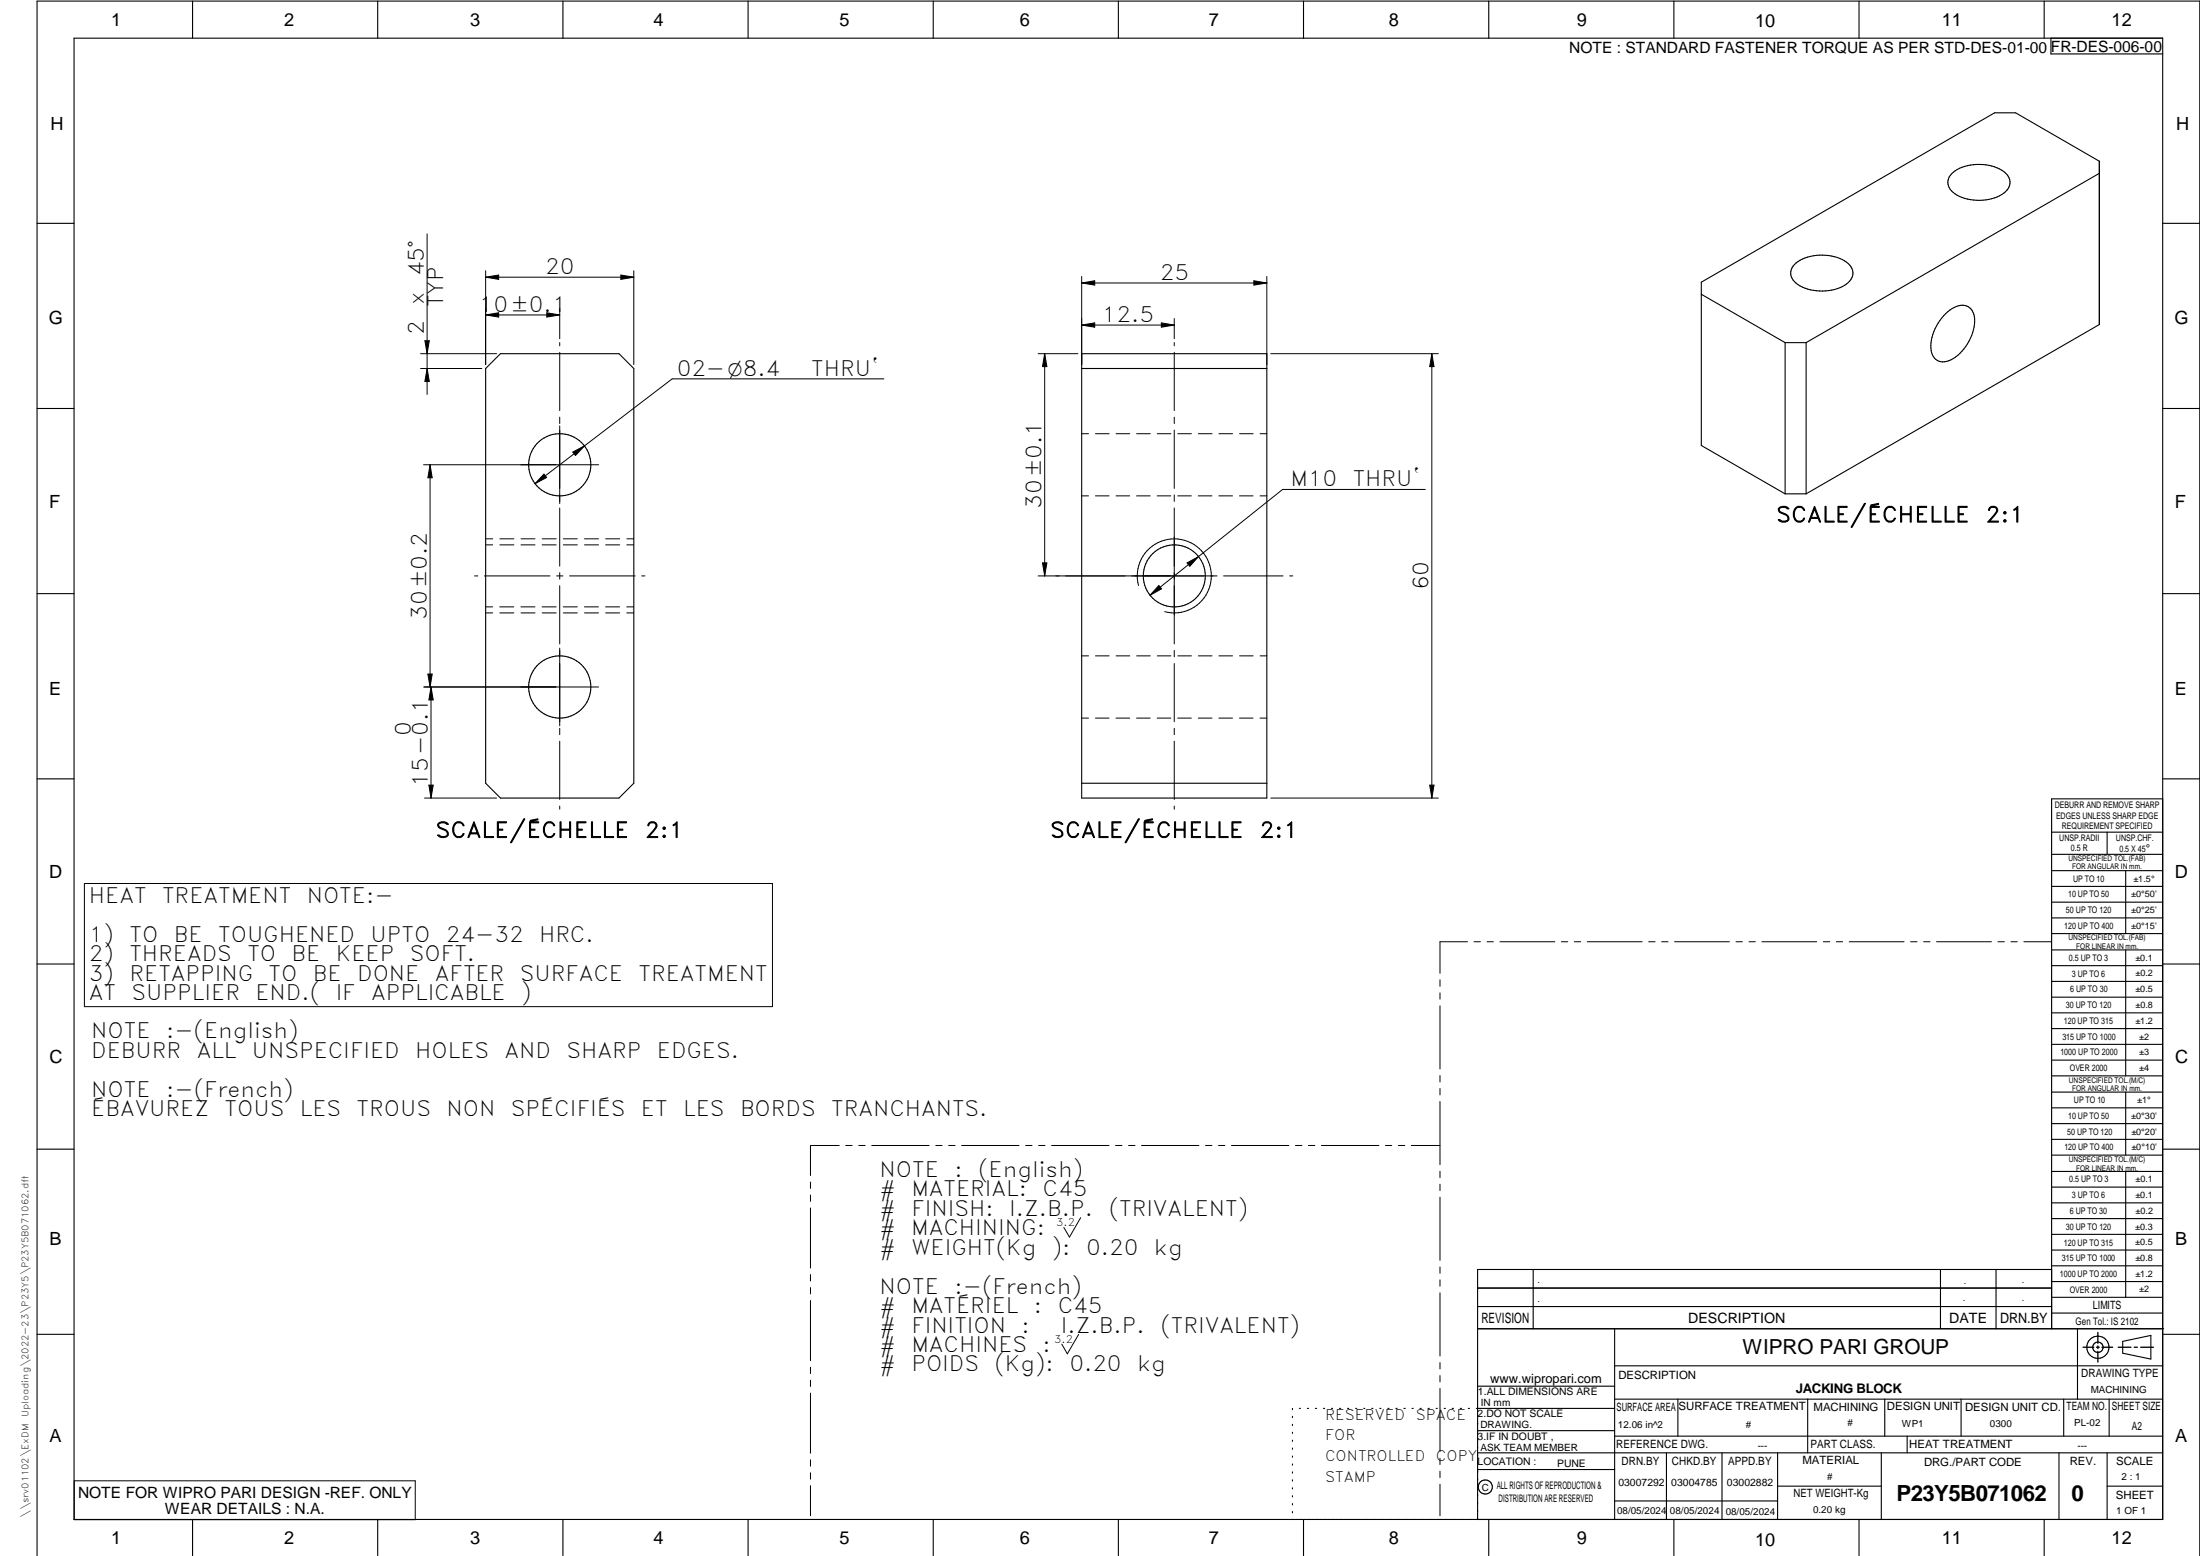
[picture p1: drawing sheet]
<svg xmlns="http://www.w3.org/2000/svg" width="594mm" height="420mm" viewBox="0 0 594 420" stroke-linecap="round" stroke-linejoin="round" font-family="sans-serif">
<g fill="none" stroke="#000" stroke-width=".3">
<path d="M20 10.3h564v400h-564zM52 .3v10M102 .3v10M152 .3v10M202 .3v10M252 .3v10M302 .3v10M352 .3v10M402 .3v10M452 .3v10M502 .3v10M552 .3v10"/>
<path d="M553.8 10.3v4.3h30.2M527 46.9a12.2 12.2 0 0 1 12.3-1.6 4.4 4.4 0 0 1 3.4 4.7 7.3 7.3 0 0 1-6.4 4 10.7 10.7 0 0 1-9.7-2.9 3.1 3.1 0 0 1 .4-4.2zM566.9 46.8l-79.2 45.7M10 60.3h10M459.4 79.5l22.6 13M484.6 71.4a12.1 12.1 0 0 1 14.5-.2 3.3 3.3 0 0 1-.4 5.5 12.5 12.5 0 0 1-13.7-.2 3.2 3.2 0 0 1-.4-5.1zM584 60.3h10M131.1 99.5l4-4h32l4 4v112l-4 4h-32l-4-4zM292.1 99.5h50M292.1 95.5h50v120h-50zM482 92.5h5.7M482 92.5v40.8"/>
<path d="M487.7 92.5v40.9M525.4 84.7a5.9 5.9 0 0 1 5.6-2.1 4.3 4.3 0 0 1 2.2 4.9 12.7 12.7 0 0 1-6.9 9.9 3.4 3.4 0 0 1-4.9-3.4 12.7 12.7 0 0 1 4-9.3zM10 110.3h10M584 110.3h10M482 133.4h5.7M487.7 133.4l79.2-45.8v-44.1l-22.6-13h-5.7l-79.2 45.7v44.1l22.6 13.1M10 160.3h10M584 160.3h10M10 210.3h10M292.1 211.5h50M584 215.7h-30v143.1M584 210.3h10"/>
<path d="M554 230.7h30M554 224.7h30M554 235.1h30M554 239.4h30M569 224.7v6M574 235.1v17M554 243.6h30M554 247.9h30M554 252.1h30M554 256.5h30M574 256.5v34M10 260.3h10"/>
<path d="M554 260.8h30M554 265h30M554 269.3h30M554 273.5h30M554 277.7h30M584 260.3h10M554 282h30M554 286.3h30M554 290.5h30M554 294.9h30M554 299.1h30M574 294.9v17"/>
<path d="M10 310.3h10M554 303.4h30M554 307.7h30M554 311.9h30M554 316.3h30M574 316.3v34M584 310.3h10M554 320.5h30M554 324.8h30M554 329.1h30M554 333.3h30M554 337.5h30"/>
<path d="M399 358.8h185.3M399 352.8h155M399 347.8h155M414 342.8v16M436 358.8v51.5M524 342.8v16M539 342.8v16M554 342.8h-155v67.5M554 341.8h30M554 346.1h30M554 350.3h30M554 354.6h30"/>
<path d="M561 358.8v19M10 360.3h10M399 374.3h37M436 368.8h148M436 377.8h148M453.1 377.8v10M488.1 377.8v14.5M508.9 377.8v10M529.6 377.8v10M557.3 377.8v10M569.5 377.8v10M573.2 362.2l7.6-1.6v6.4l-7.6-1.6z"/>
<path d="M584 360.3h10M349 380.3v.3M349 382.4v.4M349 384.6v.3M349 386.7v.4M349 388.9v.3M349 391v.4M349 393.2v.3M349 395.3v.3M349 397.4v.4M349 399.6v.3M350.9 380.3h.3"/>
<path d="M353 380.3h.3M355.2 380.3h.3M357.4 380.3h.3M359.6 380.3h.3M361.7 380.3h.3M363.9 380.3h.3M366.1 380.3h.3M368.3 380.3h.3M370.4 380.3h.3M372.6 380.3h.3M374.8 380.3h.3M376.9 380.3h.4"/>
<path d="M379.1 380.3h.3M381.3 380.3h.3M383.4 380.3h.4M385.6 380.3h.4M387.8 380.3h.3M390 380.3h.3M392.1 380.3h.4M394.3 380.3h.4M396.5 380.3h.3M399 396.8h37M399 392.3h185M399 386.3h37"/>
<path d="M436 387.8h148M436 380.3h-37.3M450 392.3v18M465 392.3v18M480 392.3v18M508 392.3v18M515 387.8v4.5M556 392.3v18M569 392.3v18M52 410.3v9.8M102 410.3v9.8M152 410.3v9.8"/>
<path d="M202 410.3v9.8M252 410.3v9.8M302 410.3v9.8M349 401.7v.4M349 403.9v.3M349 406v.4M349 408.2v.3M352 410.3v9.8M402 410.3v9.8M436 405.3h44M452 410.3v9.8M480 401.3h28"/>
<path d="M502 410.3v9.8M552 410.3v9.8M569 401.3h15M10 420.1v-419.8h584v419.8"/>
<circle cx="151.2" cy="125.5" r="8.4"/>
<circle cx="317.1" cy="155.5" r="8.4"/>
<circle cx="151.1" cy="185.5" r="8.4"/>
<circle cx="566.5" cy="363.8" r="1.4"/>
<circle cx="566.5" cy="363.8" r="3"/>
<circle cx="401.1" cy="401.5" r="1.91"/>
</g>
<g fill="none" stroke="#000" stroke-width=".27">
<path d="M115.3 63.2v43.3M131.1 74.8l3.6-.5v1.1zM131.1 74.8h40M131.1 73.1v25.3M167.7 74.3l3.4 .5-3.4 .6zM171.1 73.1v25.3M292.1 76.4l3.5-.6v1.2zM292.1 74.7v23.7M292.1 76.4h50M338.6 75.8l3.5 .6-3.5 .6zM342.1 74.7v23.7M113.6 95.5h20.5"/>
<path d="M113.6 99.5h16.5M114.7 92h1.2l-.6 3.5zM115.3 99.5l.6 3.5h-1.2zM131.1 85l3.6-.5v1.1zM131.1 85h20M147.7 84.5l3.4 .5-3.4 .6zM151.1 92.5v.9M151.1 95.1v15.8M151.1 83.3v8.2M280.3 95.5h10.8M282.1 95.5v60M282.1 95.5l.6 3.5h-1.2z"/>
<path d="M292.1 87.8l3.5-.6v1.1zM292.1 87.8h25M313.6 87.2l3.5 .6-3.5 .5zM317.1 86v5.5M317.1 92.5v.9M317.1 95.1v15.8M343.1 95.5h45.3M386.6 95.5l.6 3.5h-1.1zM386.6 95.5v120M151.1 112.6v1.8M151.1 115v21M238.7 102.3h-57.2l-37 28.3"/>
<path d="M292.1 117.1h1.9M295.8 117.1h3.7M301.4 117.1h3.7M306.9 117.1h3.7M312.5 117.1h3.7M317.1 112.6v1.8M317.1 116.1v15.8M318 117.1h3.7M323.6 117.1h3.7M329.2 117.1h3.6M334.7 117.1h3.7M340.3 117.1h1.8"/>
<path d="M114.4 125.5h47.2M116.1 125.5v60M116.1 125.5l.6 3.5h-1.2zM146.9 128l.7 .9-3.1 1.7zM151.1 137.2v15.7M154.7 122.1l3.1-1.7-2.4 2.6zM292.1 133.9h1.8M295.8 133.9h3.7M301.4 133.9h3.6M306.9 133.9h3.7M312.5 133.9h3.7M317.1 133.6v1.8"/>
<path d="M317.1 137.2v36.7M318 133.9h3.7M323.6 133.9h3.7M329.1 133.9h3.7M334.7 133.9h3.7M340.2 133.9h1.9M384.9 132.2h-38.6l-22.6 18.1M128.2 155.5h.8M130.8 155.5h17.7M131.1 145.5h1.9M131.1 147.1h1.9M135 145.5h3.8"/>
<path d="M135 147.1h3.8M140.7 145.5h3.8M140.7 147.1h3.8M146.4 145.5h3.8M146.4 147.1h3.8M150.3 155.5h1.7M151.1 154.6v1.8M151.1 158.2v15.7M152.1 145.5h3.8M152.1 147.1h3.8M153.8 155.5h17.7M157.8 145.5h3.8"/>
<path d="M157.8 147.1h3.8M163.5 145.5h3.8M163.5 147.1h3.8M169.3 145.5h1.8M169.3 147.1h1.8M173.3 155.5h.9M280.3 155.5h48.3M281.5 152h1.2l-.6 3.5zM307.4 158.1a10 10 0 0 1 8.8-12.6 10 10 0 0 1 10.9 10.9 10 10 0 0 1-12.6 8.8M312.9 158.1l.8 .9-3.1 1.7zM320.5 152l3.2-1.7-2.4 2.6zM323.7 150.3l-13.1 10.4"/>
<path d="M330.4 155.5h16.1M348.2 155.5h.9M131.1 165.5h1.9M131.1 163.9h1.9M135 163.9h3.7M135 165.5h3.8M140.7 163.9h3.8M140.7 165.5h3.8M146.4 163.9h3.8M146.4 165.5h3.8M151.1 175v21M152.1 163.9h3.8"/>
<path d="M152.1 165.5h3.8M157.8 163.9h3.8M157.8 165.5h3.8M163.5 163.9h3.8M163.5 165.5h3.8M169.2 163.9h1.9M169.3 165.5h1.8M292.1 177.1h1.9M295.8 177.1h3.7M301.4 177.1h3.7M306.9 177.1h3.7M312.5 177.1h3.7"/>
<path d="M317.1 175.6v1.8M317.1 179.2v15.7M318 177.1h3.7M323.6 177.1h3.7M329.2 177.1h3.6M334.7 177.1h3.7M340.3 177.1h1.8M114.4 185.5h47.2M115.5 182h1.2l-.6 3.5zM116.4 185.5v30M116.4 185.5l.6 3.5h-1.2zM151.1 196.7v1.7"/>
<path d="M292.1 193.9h1.8M295.8 193.9h3.7M301.4 193.9h3.6M306.9 193.9h3.7M312.5 193.9h3.7M317.1 196.7v1.7M318 193.9h3.7M323.6 193.9h3.7M329.1 193.9h3.7M334.7 193.9h3.7M340.2 193.9h1.9M114.6 215.5h19.5"/>
<path d="M115.8 212h1.2l-.6 3.5zM151.1 200.2v15.7M151.1 217.7v.8M317.1 200.2v15.7M317.1 217.7v.8M343.1 215.5h45.3M386.1 212h1.1l-.6 3.5zM22.8 238.6h185.8v33.2h-185.8zM396.3 254.3h-7.5v8.5M398 254.3h1.8M401.5 254.3h1.8M405 254.3h14.9"/>
<path d="M421.6 254.3h1.7M425.1 254.3h1.7M428.6 254.3h14.8M445.2 254.3h1.7M448.7 254.3h1.7M452.2 254.3h14.8M468.8 254.3h1.7M472.3 254.3h1.7M475.8 254.3h14.8M492.4 254.3h1.7M495.9 254.3h1.7M499.4 254.3h14.8"/>
<path d="M515.9 254.3h1.8M519.4 254.3h1.8M522.9 254.3h14.9M539.5 254.3h1.7M543 254.3h1.7M546.5 254.3h7.4M388.8 264.6v1.7M388.8 268.1v1.7M388.8 271.6v17M388.8 290.4v1.8M388.8 293.9v1.8M388.8 297.4v17.1"/>
<path d="M218.9 319.2v1.7M226.6 309.3h-7.7v8.1M228.4 309.3h1.7M231.9 309.3h1.7M235.4 309.3h15.5M252.7 309.3h1.7M256.2 309.3h1.7M259.7 309.3h15.5M277 309.3h1.7M280.5 309.3h1.7M284 309.3h15.5M301.2 309.3h1.8"/>
<path d="M304.8 309.3h1.7M308.2 309.3h15.6M325.5 309.3h1.8M329 309.3h1.8M332.5 309.3h15.6M349.8 309.3h1.8M353.3 309.3h1.7M356.8 309.3h15.5M374.1 309.3h1.7M377.6 309.3h1.7M381.1 309.3h7.7M388.8 316.3v1.7"/>
<path d="M388.8 319.8v1.7M218.9 322.7v1.7M218.9 326.2v16.2M291.8 328.8l-3 5.3-1.5-2.7M388.8 323.3v17M218.9 344.2v1.7M218.9 347.7v1.7M218.9 351.2v16.2M388.8 342.1v1.7M388.8 345.6v1.7M388.8 349.1v17.1M218.9 369.2v1.7"/>
<path d="M218.9 372.7v1.7M218.9 376.2v16.2M291.3 360.3l-3.1 5.3-1.5-2.7M388.8 367.9v1.8M388.8 371.4v1.7M388.8 374.9v17.1M20 399.9h92.1v10.5h-92.1zM218.9 394.2v1.7M218.9 397.7v1.7M388.8 393.8v1.7M388.8 397.3v1.7M218.9 401.2v8.1"/>
<path d="M388.8 400.8v8.5"/>
</g>
<path d="M566.5 359.8v2.9M562.5 363.8h2.9M566.1 363.8h.8M566.5 363.5v.7M566.5 364.9v2.9M567.6 363.8h2.9M572 363.8h3.4M576.3 363.8h.9M578.1 363.8h3.4" fill="none" stroke="#000" stroke-width=".36"/>
<g fill="#000">
<path d="M131.1 74.8l3.6-.5v1.1zM167.7 74.3l3.4 .5-3.4 .6zM292.1 76.4l3.5-.6v1.2zM338.6 75.8l3.5 .6-3.5 .6zM114.7 92h1.2l-.6 3.5zM131.1 85l3.6-.5v1.1zM147.7 84.5l3.4 .5-3.4 .6zM282.1 95.5l.6 3.5h-1.2zM292.1 87.8l3.5-.6v1.1zM313.6 87.2l3.5 .6-3.5 .5zM386.6 95.5l.6 3.5h-1.1zM115.3 99.5l.6 3.5h-1.2z"/>
<path d="M116.1 125.5l.6 3.5h-1.2zM146.9 128l.7 .9-3.1 1.7zM154.7 122.1l3.1-1.7-2.4 2.6zM281.5 152h1.2l-.6 3.5zM312.9 158.1l.8 .9-3.1 1.7zM320.5 152l3.2-1.7-2.4 2.6zM115.5 182h1.2l-.6 3.5zM116.4 185.5l.6 3.5h-1.2zM115.8 212h1.2l-.6 3.5zM386.1 212h1.1l-.6 3.5z"/>
</g>
<g font-size="6">
<text x="512.1" y="405.2">P23Y5B071062</text>
<text x="559.4" y="405.2">0</text>
</g>
<g font-size="5.7">
<text x="114.5" y="74.6" transform="rotate(-90 114.5 74.6)">45°</text>
<text x="147.2" y="74">20</text>
<text x="313.2" y="75.5">25</text>
<text x="114.5" y="82.4" transform="rotate(-90 114.5 82.4)">x</text>
<text x="119.7" y="83" transform="rotate(-90 119.7 83)">TYP</text>
<text x="129.3" y="84.2">10±0.1</text>
<text x="297.5" y="86.9">12.5</text>
<text x="114.5" y="90.5" transform="rotate(-90 114.5 90.5)">2</text>
<text x="182.7" y="101.4">02-O8.4</text>
<text x="219.1" y="101.4">THRU`</text>
<text x="348.4" y="131.3">M10</text>
<text x="365.3" y="131.3">THRU`</text>
<text x="281.2" y="137.4" transform="rotate(-90 281.2 137.4)">30±0.1</text>
<text x="479.6" y="141">SCALE/ÉCHELLE</text>
<text x="536.2" y="141">2:1</text>
<text x="385.8" y="159.4" transform="rotate(-90 385.8 159.4)">60</text>
<text x="115.2" y="167.4" transform="rotate(-90 115.2 167.4)">30±0.2</text>
<text x="111" y="198.7" transform="rotate(-90 111 198.7)">0</text>
<text x="115.5" y="212.5" transform="rotate(-90 115.5 212.5)">15-0.1</text>
<text x="117.6" y="226.2">SCALE/ÉCHELLE</text>
<text x="174.2" y="226.2">2:1</text>
<text x="283.6" y="226.2">SCALE/ÉCHELLE</text>
<text x="340.1" y="226.2">2:1</text>
<text x="24" y="243.8">HEAT</text>
<text x="43.8" y="243.8">TREATMENT</text>
<text x="82.9" y="243.8">NOTE:-</text>
<text x="24" y="254.3">1)</text>
<text x="35" y="254.3">TO</text>
<text x="46.9" y="254.3">BE</text>
<text x="58.9" y="254.3">TOUGHENED</text>
<text x="100.1" y="254.3">UPTO</text>
<text x="120.4" y="254.3">24-32</text>
<text x="145.6" y="254.3">HRC.</text>
<text x="24" y="259.6">2)</text>
<text x="35" y="259.6">THREADS</text>
<text x="66.8" y="259.6">TO</text>
<text x="78.8" y="259.6">BE</text>
<text x="90.7" y="259.6">KEEP</text>
<text x="110.7" y="259.6">SOFT.</text>
<text x="24" y="264.8">3)</text>
<text x="35" y="264.8">RETAPPING</text>
<text x="72.5" y="264.8">TO</text>
<text x="84.5" y="264.8">BE</text>
<text x="96.5" y="264.8">DONE</text>
<text x="117.4" y="264.8">AFTER</text>
<text x="140.4" y="264.8">SURFACE</text>
<text x="172.4" y="264.8">TREATMENT</text>
<text x="24" y="270.1">AT</text>
<text x="35.5" y="270.1">SUPPLIER</text>
<text x="69" y="270.1">END.(</text>
<text x="90.6" y="270.1">IF</text>
<text x="100.2" y="270.1">APPLICABLE</text>
<text x="140.7" y="270.1">)</text>
<text x="24.7" y="280.4">NOTE</text>
<text x="44.8" y="280.4">:-(English)</text>
<text x="24.7" y="285.6">DEBURR</text>
<text x="53.1" y="285.6">ALL</text>
<text x="68" y="285.6">UNSPECIFIED</text>
<text x="112.1" y="285.6">HOLES</text>
<text x="136.3" y="285.6">AND</text>
<text x="153" y="285.6">SHARP</text>
<text x="177.4" y="285.6">EDGES.</text>
<text x="24.7" y="296.1">NOTE</text>
<text x="44.9" y="296.1">:-(French)</text>
<text x="24.7" y="301.3">ÉBAVUREZ</text>
<text x="60.6" y="301.3">TOUS</text>
<text x="80.9" y="301.3">LES</text>
<text x="96.3" y="301.3">TROUS</text>
<text x="120.6" y="301.3">NON</text>
<text x="137.9" y="301.3">SPÉCIFIÉS</text>
<text x="173.1" y="301.3">ET</text>
<text x="184.5" y="301.3">LES</text>
<text x="199.8" y="301.3">BORDS</text>
<text x="224.4" y="301.3">TRANCHANTS.</text>
<text x="237.5" y="317.8">NOTE</text>
<text x="257.7" y="317.8">:</text>
<text x="264.2" y="317.8">(English)</text>
<text x="237.5" y="323.1">#</text>
<text x="246.1" y="323.1">MATERIAL:</text>
<text x="281.5" y="323.1">C45</text>
<text x="237.5" y="328.3">#</text>
<text x="246.1" y="328.3">FINISH:</text>
<text x="272.5" y="328.3">I.Z.B.P.</text>
<text x="299.4" y="328.3">(TRIVALENT)</text>
<text x="237.5" y="333.6">#</text>
<text x="246.1" y="333.6">MACHINING:</text>
<text x="237.5" y="338.8">#</text>
<text x="246.1" y="338.8">WEIGHT(Kg</text>
<text x="284" y="338.8">):</text>
<text x="293.3" y="338.8">0.20</text>
<text x="311.6" y="338.8">kg</text>
<text x="237.5" y="349.3">NOTE</text>
<text x="257.7" y="349.3">:-(French)</text>
<text x="237.5" y="354.6">#</text>
<text x="237.5" y="359.8">#</text>
<text x="246.1" y="354.6">MATÉRIEL</text>
<text x="246.1" y="359.8">FINITION</text>
<text x="275.9" y="359.8">:</text>
<text x="279.2" y="354.6">:</text>
<text x="285.6" y="354.6">C45</text>
<text x="286.5" y="359.8">I.Z.B.P.</text>
<text x="313.4" y="359.8">(TRIVALENT)</text>
<text x="237.5" y="365.1">#</text>
<text x="246.1" y="365.1">MACHINES</text>
<text x="281.6" y="365.1">:</text>
<text x="237.5" y="370.3">#</text>
<text x="246.1" y="370.3">POIDS</text>
<text x="268.6" y="370.3">(Kg):</text>
<text x="288.8" y="370.3">0.20</text>
<text x="307.1" y="370.3">kg</text>
</g>
<text font-size="5.6" x="470.5" y="365.5">WIPRO PARI GROUP</text>
<g font-size="4.9">
<text x="30" y="7">1</text>
<text x="76.7" y="7">2</text>
<text x="127" y="7">3</text>
<text x="176.5" y="7">4</text>
<text x="226.7" y="7">5</text>
<text x="275.4" y="7">6</text>
<text x="326.4" y="7">7</text>
<text x="375" y="7">8</text>
<text x="425.8" y="7">9</text>
<text x="473.9" y="7.4">10</text>
<text x="524.3" y="7">11</text>
<text x="570.2" y="7">12</text>
<text x="13.6" y="35.2">H</text>
<text x="587.6" y="35.2">H</text>
<text x="13.2" y="87.5">G</text>
<text x="587.2" y="87.5">G</text>
<text x="13.3" y="137.1">F</text>
<text x="587.3" y="137.1">F</text>
<text x="13.3" y="187.6">E</text>
<text x="587.3" y="187.6">E</text>
<text x="13.3" y="237">D</text>
<text x="587.3" y="237">D</text>
<text x="13.4" y="287.1">C</text>
<text x="587.4" y="287.1">C</text>
<text x="13.4" y="336.3">B</text>
<text x="587.4" y="336.3">B</text>
<text x="13.4" y="389.3">A</text>
<text x="587.4" y="389.3">A</text>
<text x="30" y="417">1</text>
<text x="76.7" y="417">2</text>
<text x="127" y="417">3</text>
<text x="176.5" y="417">4</text>
<text x="226.7" y="417">5</text>
<text x="275.4" y="417">6</text>
<text x="326.4" y="417">7</text>
<text x="375" y="417">8</text>
<text x="425.8" y="417">9</text>
<text x="473.9" y="417.4">10</text>
<text x="524.3" y="417">11</text>
<text x="570.2" y="417">12</text>
</g>
<g font-size="4.2">
<text x="423.7" y="14.3">NOTE : STANDARD FASTENER TORQUE AS PER STD-DES-01-00</text>
<text x="553.8" y="14">FR-DES-006-00</text>
<text x="21.1" y="404.4">NOTE FOR WIPRO PARI DESIGN -REF. ONLY</text>
<text x="44.5" y="408.9">WEAR DETAILS : N.A.</text>
</g>
<g font-size="3.9">
<text x="357.8" y="383.4">RESERVED</text>
<text x="382.3" y="383.4">SPACE</text>
<text x="357.8" y="388.9">FOR</text>
<text x="357.8" y="394.5">CONTROLLED</text>
<text x="387.8" y="394.5">COPY</text>
<text x="357.8" y="400.1">STAMP</text>
</g>
<g font-size="3.8">
<text x="400.1" y="357.1">REVISION</text>
<text x="455.9" y="357.1">DESCRIPTION</text>
<text x="526.4" y="357.1">DATE</text>
<text x="540.1" y="357.1">DRN.BY</text>
</g>
<text font-size="3.6" x="485" y="376.2">JACKING BLOCK</text>
<text font-size="3.5" x="402.4" y="373.3">www.wipropari.com</text>
<g font-size="3.1">
<text x="565.2" y="353.5">LIMITS</text>
<text x="562" y="371.7">DRAWING TYPE</text>
<text x="437" y="372.3">DESCRIPTION</text>
<text x="436.5" y="380.9">SURFACE AREA</text>
<text x="453.3" y="380.9">SURFACE TREATMENT</text>
<text x="489.7" y="380.9">MACHINING</text>
<text x="509.5" y="380.9">DESIGN UNIT</text>
<text x="530.6" y="380.9">DESIGN UNIT CD.</text>
<text x="558" y="380.7">TEAM NO.</text>
<text x="570.3" y="380.7">SHEET SIZE</text>
<text x="575.6" y="386.1">A2</text>
<text x="436.4" y="391.1">REFERENCE DWG.</text>
<text x="437.9" y="395.5">DRN.BY</text>
<text x="451.5" y="395.5">CHKD.BY</text>
<text x="466.6" y="395.5">APPD.BY</text>
<text x="486.7" y="395.4">MATERIAL</text>
<text x="488.9" y="391">PART CLASS.</text>
<text x="515.6" y="391">HEAT TREATMENT</text>
<text x="519.6" y="395.9">DRG./PART CODE</text>
<text x="558.9" y="395.6">REV.</text>
<text x="571.4" y="395.6">SCALE</text>
<text x="484.3" y="404.3">NET WEIGHT-Kg</text>
<text x="571.4" y="404.7">SHEET</text>
</g>
<text font-size="3" x="579.5" y="230.1">°</text>
<g font-size="2.8">
<text x="285.2" y="331">3.2</text>
<text x="560.5" y="357.7">Gen Tol.: IS 2102</text>
<text x="284.7" y="362.5">3.2</text>
<text x="399.1" y="376.7">1.ALL DIMENSIONS ARE</text>
<text x="399" y="382.7">2.DO NOT SCALE</text>
<text x="399" y="388.7">3.IF IN DOUBT ,</text>
<text x="399" y="395.5">LOCATION :</text>
<text x="420.5" y="396">PUNE</text>
<text x="437" y="401.3">03007292</text>
<text x="451.3" y="401.2">03004785</text>
<text x="466.3" y="401.3">03002882</text>
<text x="404.2" y="402">ALL RIGHTS OF REPRODUCTION &amp;</text>
<text x="404.7" y="405.4">DISTRIBUTION ARE RESERVED</text>
</g>
<g font-size="2.7">
<text x="564.6" y="376.2">MACHINING</text>
<text x="399.9" y="379.7">IN mm</text>
<text x="399.8" y="385.7">DRAWING.</text>
<text x="436.9" y="385.5">12.06 in^2</text>
<text x="471.4" y="385.6">#</text>
<text x="498.9" y="385.1">#</text>
<text x="513.6" y="385.3">WP1</text>
<text x="537.3" y="385.2">0300</text>
<text x="560.1" y="385.2">PL-02</text>
<text x="399.8" y="391.8">ASK TEAM MEMBER</text>
<text x="474.7" y="391.2">---</text>
<text x="561" y="391.2">---</text>
<text x="493.4" y="399.6">#</text>
<text x="572.9" y="399.8">2 : 1</text>
<text x="400.1" y="402.5">C</text>
<text x="436.7" y="408.7">08/05/2024</text>
<text x="450.9" y="408.8">08/05/2024</text>
<text x="466" y="409">08/05/2024</text>
<text x="489.6" y="408.5">0.20 kg</text>
<text x="571.5" y="408.7">1 OF 1</text>
</g>
<g font-size="2.5">
<text x="559.2" y="229.9">0.5 R</text>
<text x="572.3" y="230.1">0.5 X 45</text>
<text x="559.4" y="323.5">3 UP TO 6</text>
<text x="558.9" y="327.8">6 UP TO 30</text>
<text x="557.8" y="332">30 UP TO 120</text>
<text x="415.2" y="346.4">.</text>
<text x="530.3" y="346.6">.</text>
<text x="545.9" y="346.4">.</text>
<text x="415.2" y="351.5">.</text>
<text x="530.1" y="351.3">.</text>
<text x="545.9" y="351.4">.</text>
</g>
<g font-size="2.4">
<text x="554.9" y="218.3">DEBURR AND REMOVE SHARP</text>
<text x="555.2" y="221.1">EDGES UNLESS SHARP EDGE</text>
<text x="556.1" y="227.2">UNSP.RADII</text>
<text x="556.8" y="223.8">REQUIREMENT SPECIFIED</text>
<text x="571.4" y="227">UNSP.CHF.</text>
<text x="559.8" y="238">UP TO 10</text>
<text x="576.1" y="238.1">±1.5°</text>
<text x="558.5" y="242.3">10 UP TO 50</text>
<text x="575.5" y="242.3">±0°50'</text>
<text x="557.4" y="250.8">120 UP TO 400</text>
<text x="557.9" y="246.5">50 UP TO 120</text>
<text x="575.5" y="250.8">±0°15'</text>
<text x="575.5" y="246.6">±0°25'</text>
<text x="558.7" y="259.4">0.5 UP TO 3</text>
<text x="559.5" y="263.7">3 UP TO 6</text>
<text x="576.6" y="259.4">±0.1</text>
<text x="576.6" y="263.7">±0.2</text>
<text x="559" y="268">6 UP TO 30</text>
<text x="576.6" y="268">±0.5</text>
<text x="557.9" y="272.2">30 UP TO 120</text>
<text x="576.6" y="272.2">±0.8</text>
<text x="556.9" y="280.7">315 UP TO 1000</text>
<text x="557.3" y="276.5">120 UP TO 315</text>
<text x="576.6" y="276.5">±1.2</text>
<text x="577.7" y="280.7">±2</text>
<text x="556.4" y="284.9">1000 UP TO 2000</text>
<text x="577.6" y="285">±3</text>
<text x="558.9" y="289.2">OVER 2000</text>
<text x="577.7" y="289.3">±4</text>
<text x="560" y="297.9">UP TO 10</text>
<text x="577.1" y="297.9">±1°</text>
<text x="558.5" y="302.1">10 UP TO 50</text>
<text x="575.5" y="302.2">±0°30'</text>
<text x="557.5" y="310.6">120 UP TO 400</text>
<text x="558.2" y="306.4">50 UP TO 120</text>
<text x="575.5" y="310.6">±0°10'</text>
<text x="575.5" y="306.4">±0°20'</text>
<text x="558.8" y="319.2">0.5 UP TO 3</text>
<text x="576.6" y="323.5">±0.1</text>
<text x="576.6" y="319.3">±0.1</text>
<text x="576.7" y="327.8">±0.2</text>
<text x="576.6" y="332">±0.3</text>
<text x="556.8" y="340.6">315 UP TO 1000</text>
<text x="557.3" y="336.3">120 UP TO 315</text>
<text x="576.6" y="336.3">±0.5</text>
<text x="576.6" y="340.6">±0.8</text>
<text x="556.2" y="344.8">1000 UP TO 2000</text>
<text x="576.6" y="344.8">±1.2</text>
<text x="558.9" y="349">OVER 2000</text>
<text x="577.7" y="349">±2</text>
<text x="7.7" y="382.7" transform="rotate(-90 7.7 382.7)">Uploading\2022-23\P23Y5\P23Y5B071062.dft</text>
<text x="7.7" y="409.9" transform="rotate(-90 7.7 409.9)">\\srv01102\ExDM</text>
</g>
<g font-size="2.1">
<text x="558.6" y="232.4">UNSPECIFIED TOL.(FAB)</text>
<text x="559.5" y="234.8">FOR ANGULAR IN mm.</text>
<text x="558.6" y="254">UNSPECIFIED TOL.(FAB)</text>
<text x="560.7" y="256.3">FOR LINEAR IN mm.</text>
<text x="558.7" y="292.4">UNSPECIFIED TOL.(M/C)</text>
<text x="559.6" y="294.7">FOR ANGULAR IN mm.</text>
<text x="558.7" y="313.8">UNSPECIFIED TOL.(M/C)</text>
<text x="560.6" y="316.2">FOR LINEAR IN mm.</text>
</g>
</svg>
